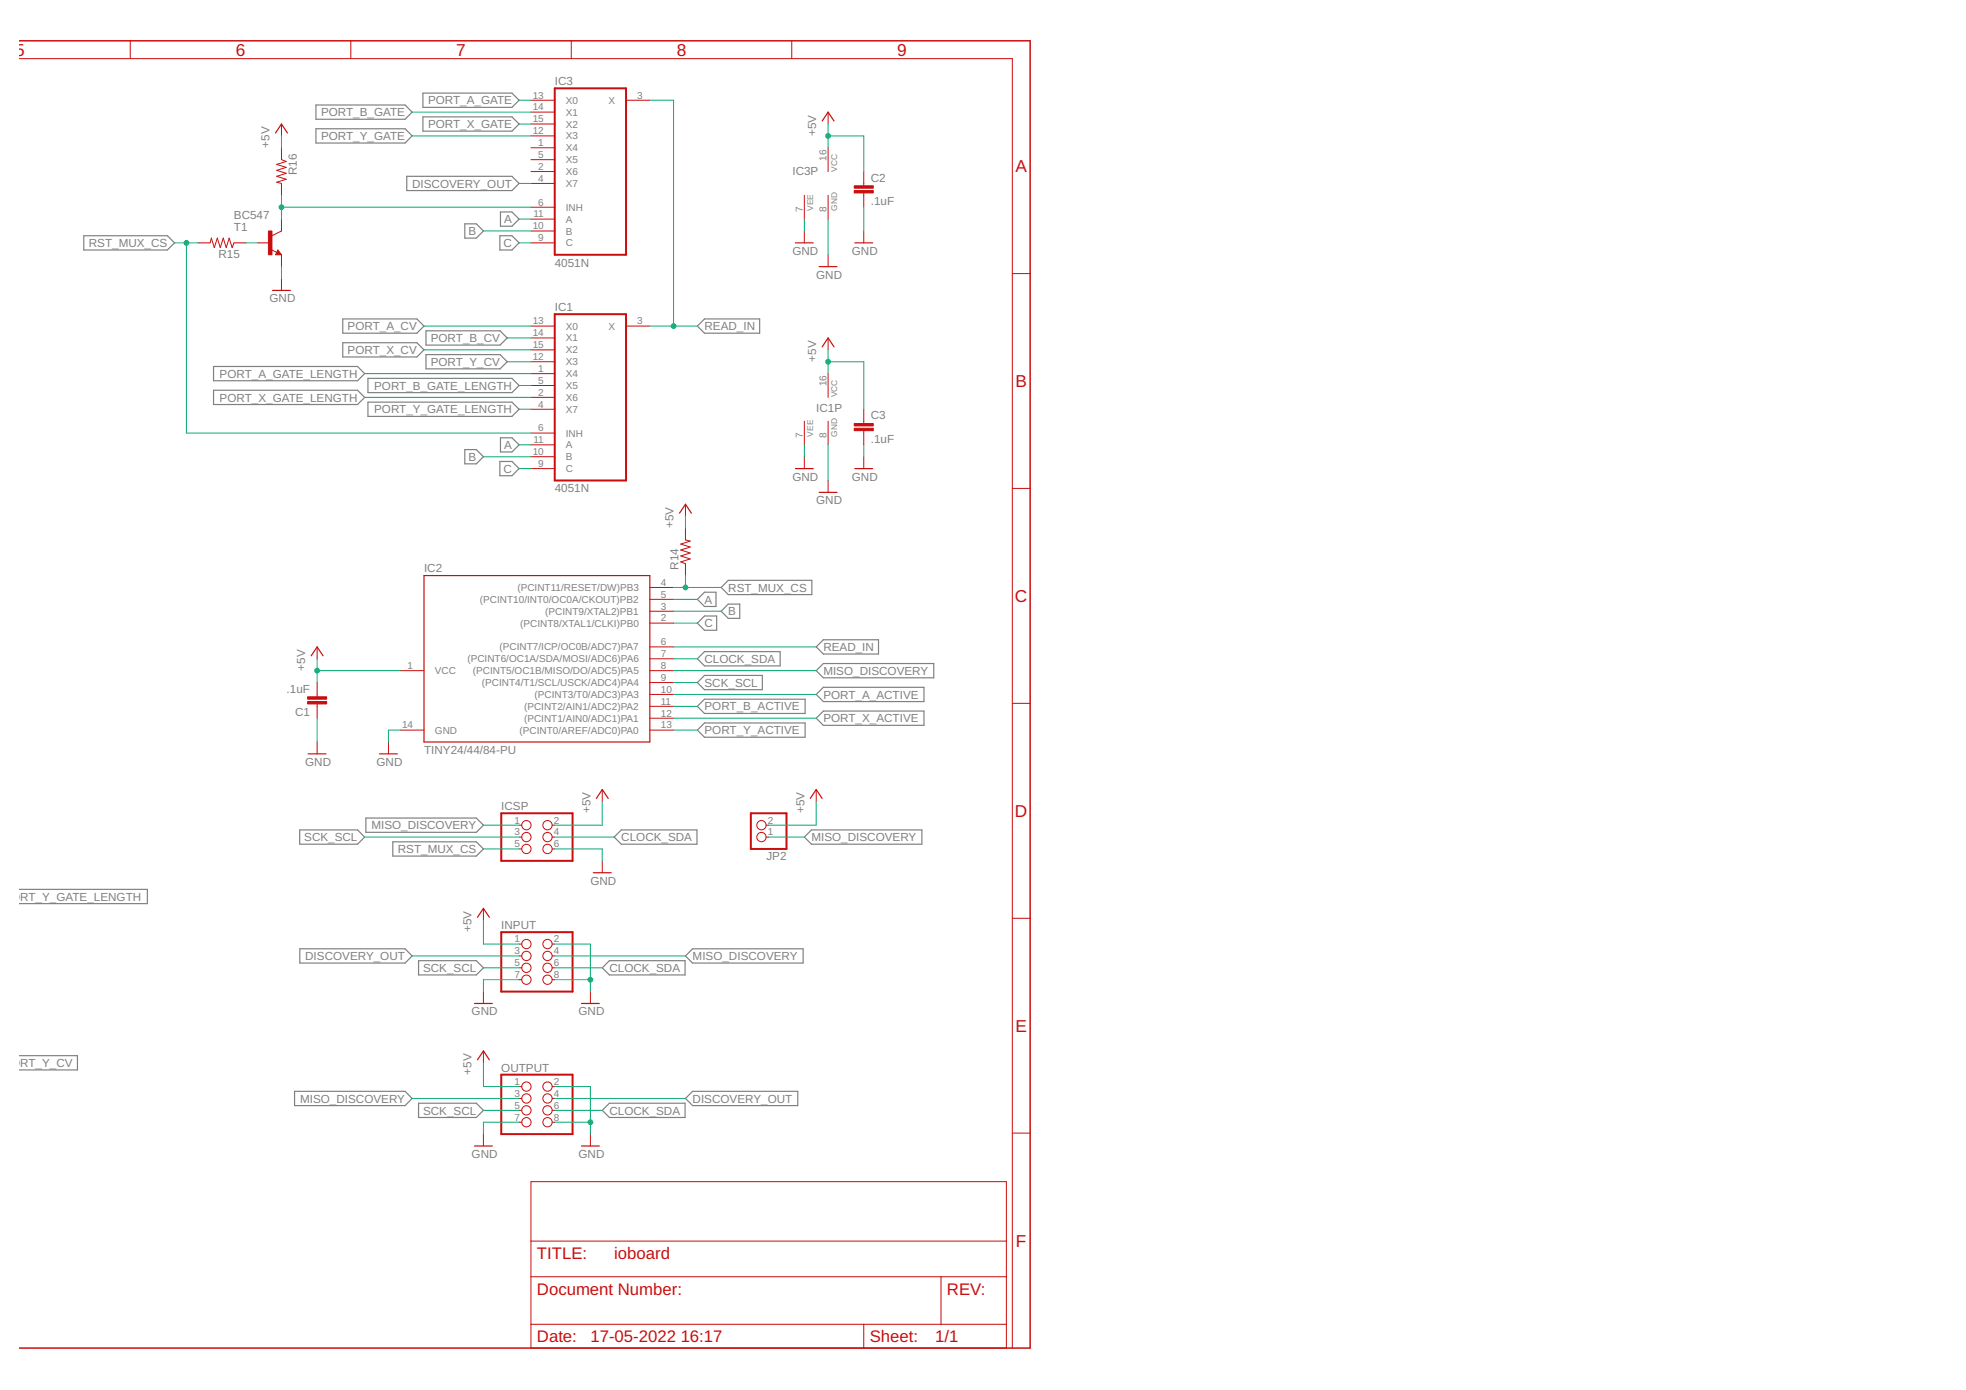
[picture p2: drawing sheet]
<svg xmlns="http://www.w3.org/2000/svg" width="420mm" height="297mm" viewBox="0 0 420 297" stroke-linecap="round" stroke-linejoin="round" font-family="sans-serif">
<g fill="none" stroke="#808080" stroke-width=".25">
<path d="M90.4 19.9h19l1.5 1.5-1.5 1.5h-19zM67.5 22.4h19.1l1.5 1.6-1.5 1.5h-19.1zM67.5 27.5h19.1l1.5 1.5-1.5 1.6h-19.1zM86.9 37.7h22.5l1.5 1.5-1.5 1.5h-22.5zM90.4 25h19l1.5 1.5-1.5 1.5h-19zM17.9 50.4h17.9l1.5 1.5-1.5 1.5h-17.9zM99.3 47.8h2.5l1.5 1.6-1.5 1.5h-2.5zM106.8 50.4h2.6l1.5 1.5-1.5 1.5h-2.6zM107 45.3h2.4l1.5 1.5-1.5 1.5h-2.4zM45.6 78.3h30.8l1.5 1.5-1.5 1.6h-30.8zM73.3 68.2h15.8l1.5 1.5-1.5 1.5h-15.8zM73.3 73.2h15.8l1.5 1.6-1.5 1.5h-15.8z"/>
<path d="M91 70.7h15.9l1.5 1.5-1.5 1.5h-15.9zM91 75.8h15.9l1.5 1.5-1.5 1.5h-15.9zM150.6 68.2h11.7v3h-11.7l-1.6-1.5zM45.6 83.4h30.8l1.5 1.5-1.5 1.5h-30.8zM78.6 80.9h30.8l1.5 1.5-1.5 1.5h-30.8zM78.6 85.9h30.8l1.5 1.6-1.5 1.5h-30.8zM99.3 96.1h2.5l1.5 1.5-1.5 1.5h-2.5zM106.8 98.6h2.6l1.5 1.5-1.5 1.6h-2.6zM107 93.6h2.4l1.5 1.5-1.5 1.5h-2.4zM150.6 139.3h16.1v3h-16.1l-1.6-1.5zM150.6 126.6h2.4v3h-2.4l-1.6-1.5zM150.6 131.6h2.6v3.1h-2.6l-1.6-1.5z"/>
<path d="M155.6 129.1h2.5v3h-2.5l-1.5-1.5zM155.6 124h17.9v3.1h-17.9l-1.5-1.6zM176 136.7h11.7v3.1h-11.7l-1.6-1.6zM150.6 144.3h12.3v3.1h-12.3l-1.6-1.5zM150.6 149.4h21.5v3.1h-21.5l-1.6-1.6zM150.6 154.5h21.5v3h-21.5l-1.6-1.5zM176 146.9h21.5v3h-21.5l-1.6-1.5zM176 152h21.5v3h-21.5l-1.6-1.5zM176 141.8h23.6v3h-23.6l-1.6-1.5zM64.1 177.4h12.3l1.5 1.5-1.5 1.5h-12.3zM78.2 174.8h23.6l1.5 1.5-1.5 1.6h-23.6zM83.9 179.9h17.9l1.5 1.5-1.5 1.5h-17.9z"/>
<path d="M132.8 177.4h16.1v3h-16.1l-1.5-1.5zM173.4 177.4h23.6v3h-23.6l-1.5-1.5zM4.1 190.1h27.4v3h-27.4M64.1 202.8h22.5l1.5 1.5-1.5 1.5h-22.5zM89.5 205.3h12.3l1.5 1.5-1.5 1.5h-12.3zM128.7 206.8l1.5-1.5h16.2v3h-16.2zM146.5 204.3l1.5-1.5h23.6v3h-23.6zM4.1 225.6h12.5v3h-12.5M62.9 233.2h23.7l1.5 1.5-1.5 1.6h-23.7zM89.5 235.8h12.3l1.5 1.5-1.5 1.5h-12.3zM128.7 237.3l1.5-1.5h16.2v3h-16.2zM146.5 234.7l1.5-1.5h22.5v3.1h-22.5z"/>
</g>
<path d="M118.6 18.9h15.2v35.5h-15.2zM118.6 67.1h15.2v35.6h-15.2zM107.1 173.8h15.3v10.2h-15.3zM160.5 173.8h7.6v7.6h-7.6zM107.1 199.2h15.3v12.7h-15.3zM107.1 229.7h15.3v12.7h-15.3z" fill="none" stroke="#c90d0c" stroke-width=".42"/>
<g fill="none" stroke="#c90d0c" stroke-width=".21">
<path d="M4.1 12.5h212.2v275.6M27.8 8.7v3.8M75 8.7v3.8M122.1 8.7v3.8M169.2 8.7v3.8M60.2 26.5v2.5M60.2 31.6v2.5l1 .4-2.1 .6 2.1 .7-2.1 .6 2.1 .6-2.1 .7 2.1 .6-2.1 .6 1.1 .3v2.5M113.5 31.6h5.1M113.5 36.7h5.1M113.5 21.4h5.1M113.5 39.2h5.1M113.5 34.1h5.1"/>
<path d="M113.5 29h5.1M113.5 24h5.1M113.5 26.5h5.1M133.8 21.4h5.1M177 24v2.5M177 31.6v5.1M184.6 36.7v3M42.4 51.9h2.5l.3-1 .6 2 .6-2 .7 2 .6-2 .6 2 .7-2 .6 2 .4-1h2.5M55.1 51.9h2.5M57.9 53.3l1.2 .6M59.4 53.4l.8 1h-1.3zM60.2 46.8v2.6l-2.1 1"/>
<path d="M60.2 54.4v2.6M60.2 59.5v2.6M113.5 44.3h5.1M113.5 51.9h5.1M113.5 49.4h5.1M113.5 46.8h5.1M171.9 41.7v5.1M171.9 49.4v2.5M177 41.7v5.1M177 54.4v2.6M184.6 41.2v3.1M184.6 49.4v2.5"/>
<path d="M216.3 58.5h3.9M113.5 79.8h5.1M113.5 69.7h5.1M113.5 77.3h5.1M113.5 72.2h5.1M113.5 74.8h5.1M133.8 69.7h5.1M177 72.2v2.6M177 79.8v5.1M113.5 84.9h5.1M113.5 87.5h5.1M113.5 82.4h5.1"/>
<path d="M113.5 92.5h5.1M113.5 97.6h5.1M113.5 95.1h5.1M171.9 90v5.1M171.9 97.6v2.5M177 90v5.1M184.6 87.5v3M184.6 92v3.1M184.6 97.6v2.5M113.5 100.1h5.1M146.5 107.8v2.5M146.5 112.8v2.6l1 .2-2 .7 2 .6-2 .6 2 .7-2 .6 2 .6-2 .7 1 .4v2.5"/>
<path d="M177 102.7v2.5M216.3 104.4h3.9M67.8 138.2v2.6M138.9 138.2h5.1M138.9 125.5h5.1M138.9 128.1h5.1M138.9 130.6h5.1M138.9 133.2h5.1M67.8 145.9v3M67.8 150.4v3.1M67.8 158.6v2.5M83 158.6v2.5"/>
<path d="M85.6 156h5M85.6 143.3h5M138.9 156h5.1M138.9 143.3h5.1M138.9 140.8h5.1M138.9 145.9h5.1M138.9 148.4h5.1M138.9 150.9h5.1M138.9 153.5h5.1M216.3 150.3h3.9M110.9 176.3h.6M110.9 178.9h.6"/>
<path d="M118 176.3h.6M118 178.9h.6M128.7 168.7v2.6M163.7 176.3h.6M163.7 178.9h.6M174.4 168.7v2.6M103.3 194.1v2.6M110.9 181.4h.6M118 181.4h.6M128.7 184v2.5M216.3 196.2h3.9M103.3 211.9v2.5"/>
<path d="M110.9 201.7h.6M110.9 204.3h.6M110.9 206.8h.6M110.9 209.4h.6M118 201.7h.6M118 204.3h.6M118 206.8h.6M118 209.4h.6M126.2 211.9v2.5M103.3 224.6v2.5M110.9 232.2h.6M110.9 234.7h.6"/>
<path d="M110.9 237.3h.6M110.9 239.8h.6M118 232.2h.6M118 234.7h.6M118 237.3h.6M118 239.8h.6M103.3 242.4v2.5M113.5 252.5h101.6v35.6h-101.6zM126.2 242.4v2.5M216.3 242.1h3.9M113.5 272.8h101.6M113.5 265.2h101.6"/>
<path d="M201.1 272.8v10.2M113.5 283h101.6M184.6 283v5.1"/>
<circle cx="112.5" cy="176.3" r=".99"/>
<circle cx="112.5" cy="178.9" r=".99"/>
<circle cx="117" cy="176.3" r=".99"/>
<circle cx="117" cy="178.9" r=".99"/>
<circle cx="162.7" cy="178.9" r=".99"/>
<circle cx="162.7" cy="176.3" r=".99"/>
<circle cx="112.5" cy="181.4" r=".99"/>
<circle cx="117" cy="181.4" r=".99"/>
<circle cx="112.5" cy="204.3" r=".99"/>
<circle cx="112.5" cy="206.8" r=".99"/>
<circle cx="112.5" cy="209.4" r=".99"/>
<circle cx="112.5" cy="201.7" r=".99"/>
<circle cx="117" cy="204.3" r=".99"/>
<circle cx="117" cy="201.7" r=".99"/>
<circle cx="117" cy="209.4" r=".99"/>
<circle cx="117" cy="206.8" r=".99"/>
<circle cx="112.5" cy="237.3" r=".99"/>
<circle cx="112.5" cy="239.8" r=".99"/>
<circle cx="112.5" cy="234.7" r=".99"/>
<circle cx="112.5" cy="232.2" r=".99"/>
<circle cx="117" cy="234.7" r=".99"/>
<circle cx="117" cy="232.2" r=".99"/>
<circle cx="117" cy="239.8" r=".99"/>
<circle cx="117" cy="237.3" r=".99"/>
</g>
<g fill="none" stroke="#c90d0c" stroke-width=".25">
<path d="M58.9 28.4l1.3-1.9 1.2 1.9M175.7 25.9l1.3-1.9 1.2 1.9M59.4 53.9l.1 .3h-.4l.3-.5 .5 .6h-.8M170 51.9h3.8M175.1 57h3.8M182.7 51.9h3.8M58.3 62.1h3.8M175.7 74.1l1.3-1.9 1.2 1.9M145.2 109.7l1.3-1.9 1.3 1.9M170 100.1h3.8M175.1 105.2h3.8M182.7 100.1h3.8"/>
<path d="M90.6 123h48.3v35.6h-48.3zM66.5 140.1l1.3-1.9 1.2 1.9M65.9 161.1h3.8M81.1 161.1h3.8M127.4 170.6l1.3-1.9 1.3 1.9M173.2 170.6l1.2-1.9 1.3 1.9M102 196l1.3-1.9 1.3 1.9M126.8 186.5h3.8M101.4 214.4h3.8M124.3 214.4h3.8M102 226.5l1.3-1.9 1.3 1.9M101.4 244.9h3.8"/>
<path d="M124.3 244.9h3.8"/>
</g>
<g fill="#c90d0c" stroke="#c90d0c" stroke-width=".21">
<path d="M65.7 148.9h4.1v.5h-4.1z"/>
<path d="M65.7 149.9h4.1v.5h-4.1z"/>
<path d="M57.4 49.4h.7v5h-.7z"/>
<path d="M182.6 40.7h4v.5h-4z"/>
<path d="M182.6 39.7h4v.5h-4z"/>
<path d="M182.6 91.5h4v.5h-4z"/>
<path d="M182.6 90.5h4v.5h-4z"/>
</g>
<path d="M4.1 8.7h216.1v279.4h-216.1" fill="none" stroke="#c90d0c" stroke-width=".32"/>
<g fill="none" stroke="#0dab76" stroke-width=".21">
<path d="M60.2 29v2.6M88.1 29h25.4M88.1 24h25.4M110.9 21.4h2.6M110.9 26.5h2.6M110.9 39.2h2.6M138.9 21.4h5.1v48.3M177 26.5v5.1M177 29h7.6v7.7M37.3 51.9h5.1M39.8 51.9v40.6h73.7M52.5 51.9h2.6"/>
<path d="M60.2 41.7v5.1M60.2 57v2.5M60.2 44.3h53.3M103.3 49.4h10.2M110.9 51.9h2.6M110.9 46.8h2.6M171.9 46.8v2.6M177 46.8v7.6M184.6 44.3v5.1M77.9 79.8h35.6M90.6 69.7h22.9M90.6 74.8h22.9"/>
<path d="M108.4 77.3h5.1M108.4 72.2h5.1M138.9 69.7h10.1M177 74.8v5M177 77.3h7.6v10.2M77.9 84.9h35.6M103.3 97.6h10.2M110.9 95.1h2.6M110.9 82.4h2.6M110.9 87.5h2.6M171.9 95.1v2.5M177 95.1v7.6"/>
<path d="M184.6 95.1v2.5M110.9 100.1h2.6M146.5 110.3v2.5M144 125.5h10.1M144 128.1h5M144 130.6h10.1M144 138.2h30.4M144 133.2h5M146.5 123v2.5M67.8 140.8v5.1M67.8 153.5v5.1M67.8 143.3h17.8"/>
<path d="M85.6 156h-2.6v2.6M144 156h5M144 143.3h30.4M144 148.4h30.4M144 145.9h5M144 140.8h5M144 150.9h5M144 153.5h30.4M77.9 178.9h33M103.3 176.3h7.6M118.6 178.9h12.7M128.7 171.3v5h-10.1"/>
<path d="M164.3 178.9h7.6M174.4 171.3v5h-10.1M103.3 181.4h7.6M103.3 196.7v5h7.6M118.6 181.4h10.1v2.6M88.1 204.3h22.8M103.3 206.8h7.6M110.9 209.4h-7.6v2.5M118.6 209.4h7.6M118.6 201.7h7.6v10.2M118.6 204.3h27.9M118.6 206.8h10.1"/>
<path d="M88.1 234.7h22.8M103.3 227.1v5.1h7.6M103.3 237.3h7.6M110.9 239.8h-7.6v2.6M118.6 232.2h7.6v10.2M118.6 239.8h7.6M118.6 234.7h27.9M118.6 237.3h10.1"/>
</g>
<g fill="#0dab76" stroke="#0dab76" stroke-width=".21">
<circle cx="126.2" cy="209.4" r=".51"/>
<circle cx="126.2" cy="239.8" r=".51"/>
<circle cx="67.8" cy="143.3" r=".51"/>
<circle cx="177" cy="29" r=".51"/>
<circle cx="177" cy="77.3" r=".51"/>
<circle cx="146.5" cy="125.5" r=".51"/>
<circle cx="39.8" cy="51.9" r=".51"/>
<circle cx="144" cy="69.7" r=".51"/>
<circle cx="60.2" cy="44.3" r=".51"/>
</g>
<g font-size="3.7" fill="#c90d0c">
<text x="3.3" y="11.9">5</text>
<text x="50.4" y="11.9">6</text>
<text x="97.5" y="11.9">7</text>
<text x="144.6" y="11.9">8</text>
<text x="191.8" y="11.9">9</text>
<text x="217" y="36.8">A</text>
<text x="217" y="82.7">B</text>
<text x="216.9" y="128.6">C</text>
<text x="216.9" y="174.6">D</text>
<text x="217" y="220.5">E</text>
<text x="217.1" y="266.4">F</text>
</g>
<g font-size="3.6" fill="#c90d0c">
<text x="114.8" y="269">TITLE:</text>
<text x="131.3" y="269">ioboard</text>
<text x="114.8" y="276.7">Document Number:</text>
<text x="202.4" y="276.7">REV:</text>
<text x="114.8" y="286.8">Date:</text>
<text x="126.2" y="286.8">17-05-2022</text>
<text x="145.5" y="286.8">16:17</text>
<text x="185.9" y="286.8">Sheet:</text>
<text x="199.8" y="286.8">1/1</text>
</g>
<g font-size="2.5" fill="#808080">
<text x="91.5" y="22.3">PORT_A_GATE</text>
<text x="118.6" y="18.2">IC3</text>
<text x="68.6" y="24.9">PORT_B_GATE</text>
<text x="68.6" y="29.9">PORT_Y_GATE</text>
<text x="91.5" y="27.4">PORT_X_GATE</text>
<text x="174.4" y="29" transform="rotate(-90 174.4 29)">+5V</text>
<text x="57.6" y="31.6" transform="rotate(-90 57.6 31.6)">+5V</text>
<text x="63.4" y="37.4" transform="rotate(-90 63.4 37.4)">R16</text>
<text x="88.1" y="40.1">DISCOVERY_OUT</text>
<text x="169.4" y="37.3">IC3P</text>
<text x="186.1" y="38.8">C2</text>
<text x="50" y="46.8">BC547</text>
<text x="107.7" y="47.7">A</text>
<text x="186.1" y="43.9">.1uF</text>
<text x="19" y="52.8">RST_MUX_CS</text>
<text x="50" y="49.4">T1</text>
<text x="100.1" y="50.2">B</text>
<text x="107.6" y="52.8">C</text>
<text x="46.7" y="55.2">R15</text>
<text x="118.6" y="57">4051N</text>
<text x="169.4" y="54.4">GND</text>
<text x="174.4" y="59.5">GND</text>
<text x="182.1" y="54.4">GND</text>
<text x="57.6" y="64.6">GND</text>
<text x="74.3" y="70.6">PORT_A_CV</text>
<text x="118.6" y="66.5">IC1</text>
<text x="150.6" y="70.6">READ_IN</text>
<text x="74.3" y="75.6">PORT_X_CV</text>
<text x="92.1" y="73.1">PORT_B_CV</text>
<text x="174.4" y="77.3" transform="rotate(-90 174.4 77.3)">+5V</text>
<text x="46.9" y="80.7">PORT_A_GATE_LENGTH</text>
<text x="80" y="83.3">PORT_B_GATE_LENGTH</text>
<text x="92.1" y="78.2">PORT_Y_CV</text>
<text x="46.9" y="85.8">PORT_X_GATE_LENGTH</text>
<text x="80" y="88.3">PORT_Y_GATE_LENGTH</text>
<text x="174.4" y="88.1">IC1P</text>
<text x="186.1" y="89.6">C3</text>
<text x="107.7" y="96">A</text>
<text x="186.1" y="94.7">.1uF</text>
<text x="100.1" y="98.5">B</text>
<text x="107.6" y="101">C</text>
<text x="118.6" y="105.2">4051N</text>
<text x="169.4" y="102.7">GND</text>
<text x="174.4" y="107.8">GND</text>
<text x="182.1" y="102.7">GND</text>
<text x="144" y="112.8" transform="rotate(-90 144 112.8)">+5V</text>
<text x="90.6" y="122.2">IC2</text>
<text x="145" y="121.7" transform="rotate(-90 145 121.7)">R14</text>
<text x="150.6" y="129">A</text>
<text x="155.6" y="126.4">RST_MUX_CS</text>
<text x="155.6" y="131.5">B</text>
<text x="150.6" y="134.1">C</text>
<text x="65.2" y="143.3" transform="rotate(-90 65.2 143.3)">+5V</text>
<text x="150.6" y="141.7">CLOCK_SDA</text>
<text x="176" y="139.1">READ_IN</text>
<text x="61.2" y="148">.1uF</text>
<text x="150.6" y="146.8">SCK_SCL</text>
<text x="176" y="149.3">PORT_A_ACTIVE</text>
<text x="176" y="144.2">MISO_DISCOVERY</text>
<text x="63" y="153.1">C1</text>
<text x="150.6" y="151.8">PORT_B_ACTIVE</text>
<text x="176" y="154.4">PORT_X_ACTIVE</text>
<text x="90.6" y="161.1">TINY24/44/84-PU</text>
<text x="150.6" y="156.9">PORT_Y_ACTIVE</text>
<text x="65.2" y="163.6">GND</text>
<text x="80.5" y="163.6">GND</text>
<text x="107.1" y="173.2">ICSP</text>
<text x="126.2" y="173.8" transform="rotate(-90 126.2 173.8)">+5V</text>
<text x="171.9" y="173.8" transform="rotate(-90 171.9 173.8)">+5V</text>
<text x="65" y="179.8">SCK_SCL</text>
<text x="79.4" y="177.2">MISO_DISCOVERY</text>
<text x="132.8" y="179.8">CLOCK_SDA</text>
<text x="173.4" y="179.8">MISO_DISCOVERY</text>
<text x="85" y="182.3">RST_MUX_CS</text>
<text x="163.8" y="183.8">JP2</text>
<text x="126.2" y="189">GND</text>
<text x=".7" y="192.5">PORT_Y_GATE_LENGTH</text>
<text x="100.8" y="199.2" transform="rotate(-90 100.8 199.2)">+5V</text>
<text x="107.1" y="198.6">INPUT</text>
<text x="65.2" y="205.2">DISCOVERY_OUT</text>
<text x="90.4" y="207.7">SCK_SCL</text>
<text x="130.2" y="207.7">CLOCK_SDA</text>
<text x="148" y="205.2">MISO_DISCOVERY</text>
<text x="100.8" y="217">GND</text>
<text x="123.6" y="217">GND</text>
<text x=".7" y="228">PORT_Y_CV</text>
<text x="100.8" y="229.7" transform="rotate(-90 100.8 229.7)">+5V</text>
<text x="107.1" y="229">OUTPUT</text>
<text x="64.1" y="235.6">MISO_DISCOVERY</text>
<text x="90.4" y="238.2">SCK_SCL</text>
<text x="130.2" y="238.2">CLOCK_SDA</text>
<text x="148" y="235.6">DISCOVERY_OUT</text>
<text x="100.8" y="247.4">GND</text>
<text x="123.6" y="247.4">GND</text>
</g>
<g font-size="2.1" fill="#808080">
<text x="113.9" y="21.1">13</text>
<text x="113.9" y="23.6">14</text>
<text x="120.9" y="22.2">X0</text>
<text x="130" y="22.2">X</text>
<text x="136.1" y="21.1">3</text>
<text x="113.9" y="28.7">12</text>
<text x="113.9" y="26.1">15</text>
<text x="120.9" y="29.8">X3</text>
<text x="120.9" y="24.7">X1</text>
<text x="120.9" y="27.3">X2</text>
<text x="115" y="31.2">1</text>
<text x="115" y="33.8">5</text>
<text x="120.9" y="32.3">X4</text>
<text x="120.9" y="34.9">X5</text>
<text x="176.6" y="34.3" transform="rotate(-90 176.6 34.3)">16</text>
<text x="115" y="36.3">2</text>
<text x="115" y="38.8">4</text>
<text x="120.9" y="37.4">X6</text>
<text x="120.9" y="40">X7</text>
<text x="114" y="46.5">11</text>
<text x="115" y="43.9">6</text>
<text x="120.9" y="45">INH</text>
<text x="120.9" y="47.6">A</text>
<text x="171.5" y="45.3" transform="rotate(-90 171.5 45.3)">7</text>
<text x="176.6" y="45.3" transform="rotate(-90 176.6 45.3)">8</text>
<text x="113.9" y="49">10</text>
<text x="115" y="51.5">9</text>
<text x="120.9" y="52.7">C</text>
<text x="120.9" y="50.1">B</text>
<text x="113.9" y="69.3">13</text>
<text x="113.9" y="71.9">14</text>
<text x="120.9" y="70.4">X0</text>
<text x="130" y="70.4">X</text>
<text x="136.1" y="69.3">3</text>
<text x="113.9" y="76.9">12</text>
<text x="113.9" y="74.4">15</text>
<text x="120.9" y="73">X1</text>
<text x="120.9" y="75.5">X2</text>
<text x="115" y="79.5">1</text>
<text x="115" y="82">5</text>
<text x="120.9" y="80.6">X4</text>
<text x="120.9" y="83.1">X5</text>
<text x="120.9" y="78.1">X3</text>
<text x="176.6" y="82.6" transform="rotate(-90 176.6 82.6)">16</text>
<text x="115" y="84.6">2</text>
<text x="115" y="87.1">4</text>
<text x="120.9" y="85.7">X6</text>
<text x="120.9" y="88.2">X7</text>
<text x="114" y="94.7">11</text>
<text x="115" y="92.2">6</text>
<text x="120.9" y="93.3">INH</text>
<text x="120.9" y="95.8">A</text>
<text x="171.5" y="93.5" transform="rotate(-90 171.5 93.5)">7</text>
<text x="176.6" y="93.5" transform="rotate(-90 176.6 93.5)">8</text>
<text x="113.9" y="97.3">10</text>
<text x="115" y="99.8">9</text>
<text x="120.9" y="100.9">C</text>
<text x="120.9" y="98.4">B</text>
<text x="141.2" y="125.2">4</text>
<text x="102.6" y="128.8">(PCINT10/INT0/OC0A/CKOUT)PB2</text>
<text x="110.6" y="126.3">(PCINT11/RESET/DW)PB3</text>
<text x="116.5" y="131.4">(PCINT9/XTAL2)PB1</text>
<text x="141.2" y="127.7">5</text>
<text x="141.2" y="130.3">3</text>
<text x="111.2" y="133.9">(PCINT8/XTAL1/CLKI)PB0</text>
<text x="141.2" y="137.9">6</text>
<text x="141.2" y="132.8">2</text>
<text x="87.1" y="143">1</text>
<text x="99.9" y="141.5">(PCINT6/OC1A/SDA/MOSI/ADC6)PA6</text>
<text x="106.8" y="139">(PCINT7/ICP/OC0B/ADC7)PA7</text>
<text x="141.2" y="140.4">7</text>
<text x="141.2" y="143">8</text>
<text x="93" y="144.1">VCC</text>
<text x="101.1" y="144.1">(PCINT5/OC1B/MISO/DO/ADC5)PA5</text>
<text x="103" y="146.6">(PCINT4/T1/SCL/USCK/ADC4)PA4</text>
<text x="114.3" y="149.2">(PCINT3/T0/ADC3)PA3</text>
<text x="141.2" y="145.5">9</text>
<text x="141.2" y="148">10</text>
<text x="85.9" y="155.7">14</text>
<text x="112" y="151.7">(PCINT2/AIN1/ADC2)PA2</text>
<text x="112" y="154.2">(PCINT1/AIN0/ADC1)PA1</text>
<text x="141.2" y="150.6">11</text>
<text x="141.2" y="153.1">12</text>
<text x="141.2" y="155.7">13</text>
<text x="93" y="156.8">GND</text>
<text x="111" y="156.8">(PCINT0/AREF/ADC0)PA0</text>
<text x="110" y="176">1</text>
<text x="110" y="178.5">3</text>
<text x="118.4" y="176">2</text>
<text x="118.4" y="178.5">4</text>
<text x="164.1" y="178.5">1</text>
<text x="164.1" y="176">2</text>
<text x="110" y="181.1">5</text>
<text x="118.4" y="181.1">6</text>
<text x="110" y="201.4">1</text>
<text x="110" y="203.9">3</text>
<text x="118.4" y="201.4">2</text>
<text x="118.4" y="203.9">4</text>
<text x="110" y="206.5">5</text>
<text x="110" y="209">7</text>
<text x="118.4" y="206.5">6</text>
<text x="118.4" y="209">8</text>
<text x="110" y="231.9">1</text>
<text x="118.4" y="231.9">2</text>
<text x="110" y="234.4">3</text>
<text x="110" y="236.9">5</text>
<text x="110" y="239.5">7</text>
<text x="118.4" y="234.4">4</text>
<text x="118.4" y="236.9">6</text>
<text x="118.4" y="239.5">8</text>
</g>
<g font-size="1.8" fill="#808080">
<text x="178.9" y="36.7" transform="rotate(-90 178.9 36.7)">VCC</text>
<text x="173.8" y="45" transform="rotate(-90 173.8 45)">VEE</text>
<text x="178.9" y="45" transform="rotate(-90 178.9 45)">GND</text>
<text x="178.9" y="84.9" transform="rotate(-90 178.9 84.9)">VCC</text>
<text x="173.8" y="93.3" transform="rotate(-90 173.8 93.3)">VEE</text>
<text x="178.9" y="93.3" transform="rotate(-90 178.9 93.3)">GND</text>
</g>
</svg>
